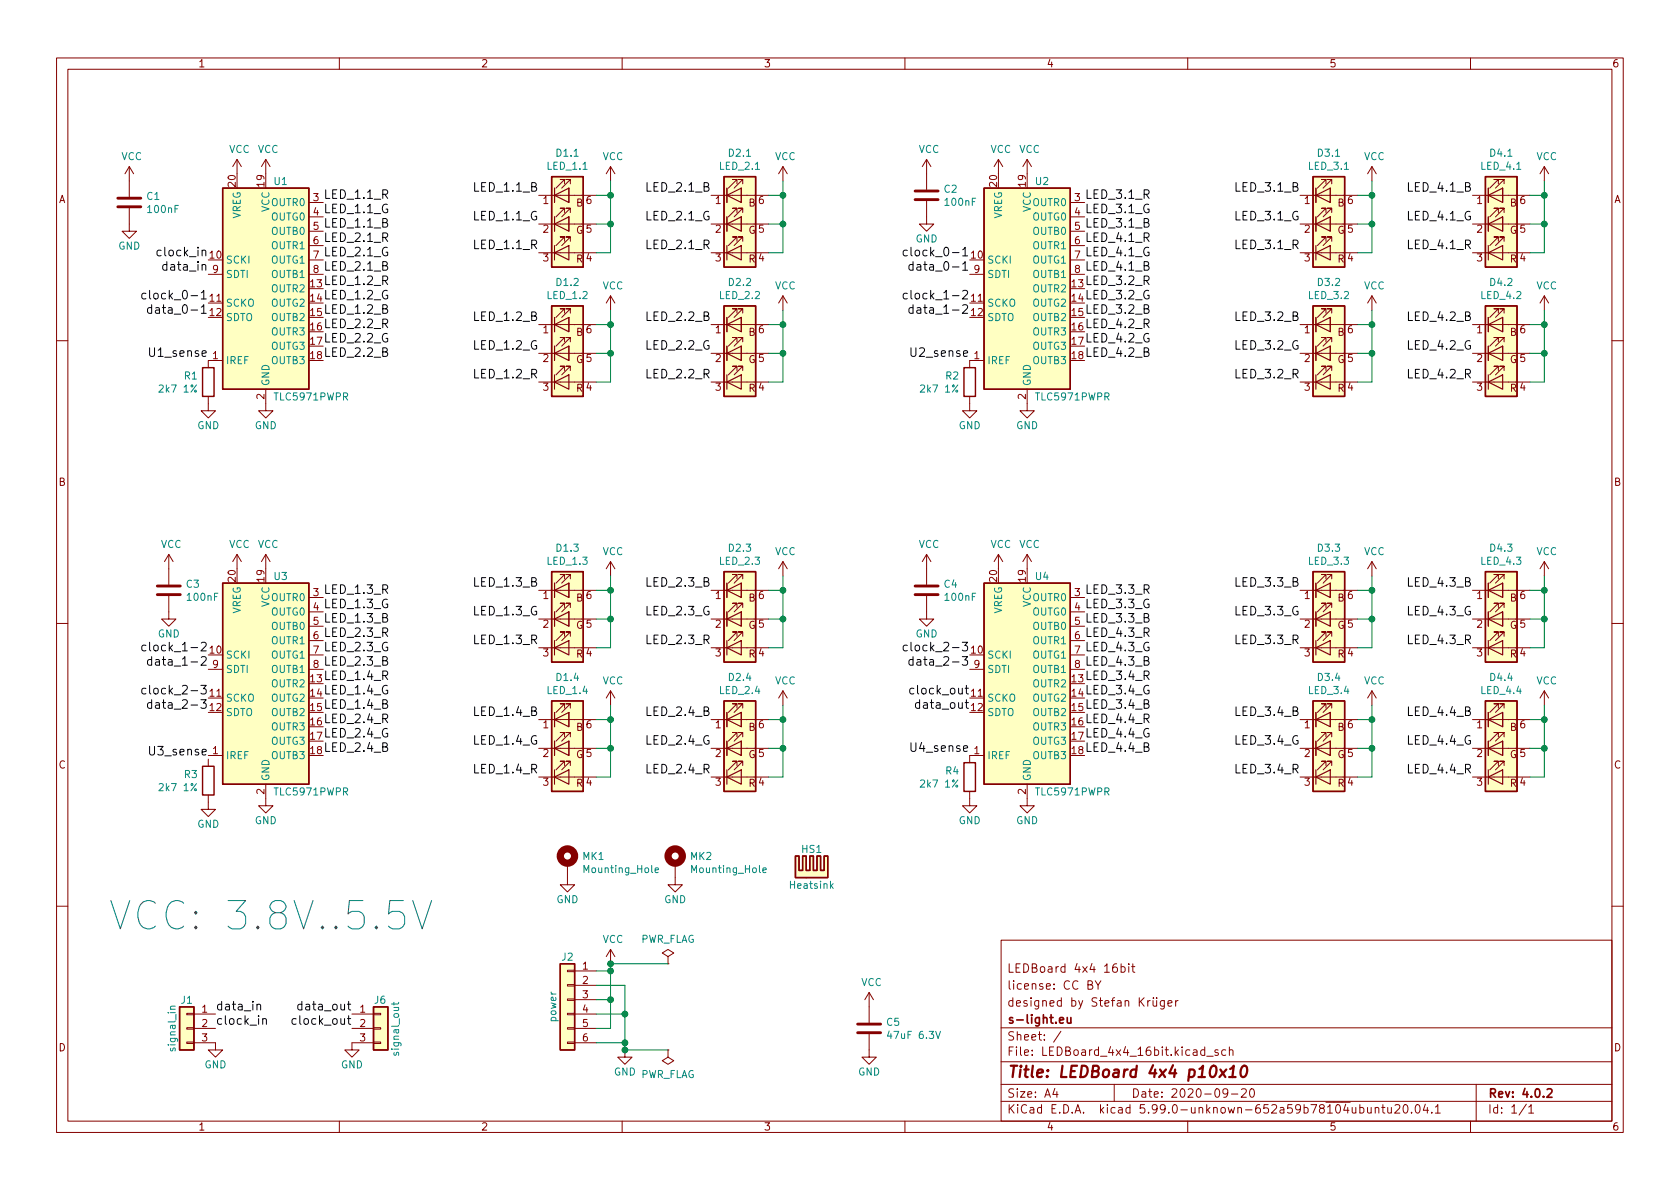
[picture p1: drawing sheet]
<svg xmlns="http://www.w3.org/2000/svg" width="297mm" height="210mm" viewBox="0 0 297 210" stroke-linecap="round" stroke-linejoin="round" font-family="sans-serif">
<g fill="none" stroke="#840000" stroke-width=".18">
<path d="M10 10.2h277v190.1h-277zM12 12.2h273v186.1h-273zM60 10.2v2M110 10.2v2M160 10.2v2M210 10.2v2M260 10.2v2M22.9 36.8v4.1h1.2l-1.2 1.3-1.3-1.3h1.3M22.9 29.5v5.3M22.9 29.5l-.8 1.2M22.9 29.5l.7 1.2M41.9 28.2v2.5"/>
<path d="M41.9 28.2l-.8 1.3M41.9 28.2l.8 1.3M47 28.2v2.5M47 28.2l-.8 1.3M47 28.2l.8 1.3M54.6 35.8h2.5M54.6 38.3h2.5M95.2 39.6h6.4M95.2 34.5h10.2M98 38.3v2.6M98 33.3v2.5M99.8 37.6v-.8h-.7h.7l-1.5 1.5"/>
<path d="M99.8 32.5v-.8h-.7h.7l-1.5 1.6M100.6 38.3v2.6zM100.6 38.3h.1M100.6 33.3v2.5zM100.6 33.3h.1M100.8 37.6v-.8h-.7h.7l-1.5 1.5M100.8 32.5v-.8h-.7h.7l-1.5 1.6M102.9 39.6h2.5M107.9 29.5v2.5M107.9 29.5l-.7 1.2M107.9 29.5l.8 1.2M125.7 39.6h6.4"/>
<path d="M125.7 34.5h10.2M128.5 38.3v2.6M128.5 33.3v2.5M130.3 37.6v-.8h-.8h.8l-1.5 1.5M130.3 32.5v-.8h-.8h.8l-1.5 1.6M131.1 38.3v2.6zM131.1 38.3h.1M131.1 33.3v2.5zM131.1 33.3h.1M131.3 37.6v-.8h-.7h.7l-1.5 1.5M131.3 32.5v-.8h-.7h.7l-1.5 1.6M133.3 39.6h2.6"/>
<path d="M138.4 29.5v2.5M138.4 29.5l-.7 1.2M138.4 29.5l.8 1.2M163.8 35.6v4h1.3l-1.3 1.3-1.2-1.3h1.2M163.8 28.2v5.3M163.8 28.2l-.7 1.3M163.8 28.2l.8 1.3M176.5 28.2v2.5M176.5 28.2l-.7 1.3M176.5 28.2l.8 1.3M181.6 28.2v2.5M181.6 28.2l-.8 1.3"/>
<path d="M181.6 28.2l.8 1.3M189.2 35.8h2.6M189.2 38.3h2.6M229.9 39.6h6.3M229.9 34.5h10.1M232.7 38.3v2.6M232.7 33.3v2.5M234.4 37.6v-.8h-.7h.7l-1.5 1.5M234.4 32.5v-.8h-.7h.7l-1.5 1.6M235.2 38.3v2.6zM235.2 38.3h.1M235.2 33.3v2.5z"/>
<path d="M235.2 33.3h.1M235.5 37.6v-.8h-.8h.8l-1.6 1.5M235.5 32.5v-.8h-.8h.8l-1.6 1.6M237.5 39.6h2.5M242.6 29.5v2.5M242.6 29.5l-.8 1.2M242.6 29.5l.7 1.2M260.3 39.6h6.4M260.3 34.5h10.2M263.1 38.3v2.6M263.1 33.3v2.5M264.9 37.6v-.8h-.7h.7l-1.5 1.5"/>
<path d="M264.9 32.5v-.8h-.7h.7l-1.5 1.6M265.7 38.3v2.6zM265.7 38.3h.1M265.7 33.3v2.5zM265.7 33.3h.1M265.9 37.6v-.8h-.7h.7l-1.5 1.5M265.9 32.5v-.8h-.7h.7l-1.5 1.6M268 39.6h2.5M273 29.5v2.5M273 29.5l-.7 1.2M273 29.5l.8 1.2M36.8 48.5h2.6"/>
<path d="M36.8 53.6h2.6M54.6 40.9h2.5M54.6 43.4h2.5M54.6 46h2.5M54.6 48.5h2.5M95.2 44.7h6.4M95.2 57.4h10.2M98 56.1v2.6M99.8 55.4v-.8h-.7h.7l-1.5 1.5M99.8 42.7v-.8h-.7h.7l-1.5 1.5M100.6 56.1v2.6zM100.6 56.1h.1"/>
<path d="M100.8 55.4v-.8h-.7h.7l-1.5 1.5M100.8 42.7v-.8h-.7h.7l-1.5 1.5M102.9 44.7h2.5M107.9 52.3v2.6M107.9 52.3l-.7 1.3M107.9 52.3l.8 1.3M125.7 44.7h6.4M125.7 57.4h10.2M128.5 56.1v2.6M130.3 42.7v-.8h-.8h.8l-1.5 1.5M130.3 55.4v-.8h-.8h.8l-1.5 1.5M131.1 56.1v2.6z"/>
<path d="M131.1 56.1h.1M131.3 42.7v-.8h-.7h.7l-1.5 1.5M131.3 55.4v-.8h-.7h.7l-1.5 1.5M133.3 44.7h2.6M138.4 52.3v2.6M138.4 52.3l-.7 1.3M138.4 52.3l.8 1.3M171.4 48.5h2.6M171.4 53.6h2.6M189.2 40.9h2.6M189.2 43.4h2.6M189.2 46h2.6"/>
<path d="M189.2 48.5h2.6M229.9 44.7h6.3M229.9 57.4h10.1M232.7 56.1v2.6M234.4 42.7v-.8h-.7h.7l-1.5 1.5M234.4 55.4v-.8h-.7h.7l-1.5 1.5M235.2 56.1v2.6zM235.2 56.1h.1M235.5 42.7v-.8h-.8h.8l-1.6 1.5M235.5 55.4v-.8h-.8h.8l-1.6 1.5M237.5 44.7h2.5M242.6 52.3l-.8 1.3"/>
<path d="M242.6 52.3v2.6M242.6 52.3l.7 1.3M260.3 44.7h6.4M260.3 57.4h10.2M263.1 56.1v2.6M264.9 55.4v-.8h-.7h.7l-1.5 1.5M264.9 42.7v-.8h-.7h.7l-1.5 1.5M265.7 56.1v2.6zM265.7 56.1h.1M265.9 55.4v-.8h-.7h.7l-1.5 1.5M265.9 42.7v-.8h-.7h.7l-1.5 1.5M268 44.7h2.5"/>
<path d="M273 52.3l-.7 1.3M273 52.3v2.6M273 52.3l.8 1.3M10 60.2h2M36.8 70.1v2.5h1.3l-1.3 1.3-1.2-1.3h1.2M39.4 63.7h-2.6v1.3M47 68.8v3.8h1.3l-1.3 1.3-1.3-1.3h1.3M95.2 67.6h6.4M95.2 62.5h6.4M98 61.2v2.5M99.8 65.5v-.7h-.7h.7l-1.5 1.5M99.8 60.4v-.7h-.7h.7l-1.5 1.5"/>
<path d="M100.6 61.2v2.5zM100.6 61.2h.1M100.8 65.5v-.7h-.7h.7l-1.5 1.5M100.8 60.4v-.7h-.7h.7l-1.5 1.5M102.9 67.6h2.5M102.9 62.5h2.5M125.7 67.6h6.4M125.7 62.5h6.4M128.5 61.2v2.5M130.3 65.5v-.7h-.8h.8l-1.5 1.5M130.3 60.4v-.7h-.8h.8l-1.5 1.5M131.1 61.2v2.5z"/>
<path d="M131.1 61.2h.1M131.3 65.5v-.7h-.7h.7l-1.5 1.5M131.3 60.4v-.7h-.7h.7l-1.5 1.5M133.3 67.6h2.6M133.3 62.5h2.6M171.4 70.1v2.5h1.3l-1.3 1.3-1.2-1.3h1.2M174 63.7h-2.6v1.3M181.6 68.8v3.8h1.3l-1.3 1.3-1.3-1.3h1.3M229.9 67.6h6.3M229.9 62.5h6.3M232.7 61.2v2.5M234.4 65.5v-.7h-.7h.7l-1.5 1.5"/>
<path d="M234.4 60.4v-.7h-.7h.7l-1.5 1.5M235.2 61.2v2.5zM235.2 61.2h.1M235.5 65.5v-.7h-.8h.8l-1.6 1.5M235.5 60.4v-.7h-.8h.8l-1.6 1.5M237.5 67.6h2.5M237.5 62.5h2.5M260.3 67.6h6.4M260.3 62.5h6.4M263.1 61.2v2.5M264.9 65.5v-.7h-.7h.7l-1.5 1.5M264.9 60.4v-.7h-.7h.7l-1.5 1.5"/>
<path d="M265.7 61.2v2.5zM265.7 61.2h.1M265.9 65.5v-.7h-.7h.7l-1.5 1.5M265.9 60.4v-.7h-.7h.7l-1.5 1.5M268 67.6h2.5M268 62.5h2.5M285 60.2h2M29.8 98v5.4M29.8 98l-.7 1.3M29.8 98l.8 1.3M41.9 98l-.8 1.3M41.9 98v2.6"/>
<path d="M41.9 98l.8 1.3M47 98l-.8 1.3M47 98v2.6M47 98l.8 1.3M107.9 99.3l-.7 1.3M107.9 99.3v2.5M107.9 99.3l.8 1.3M138.4 99.3v2.5M138.4 99.3l-.7 1.3M138.4 99.3l.8 1.3M163.8 98v5.4M163.8 98l-.7 1.3"/>
<path d="M163.8 98l.8 1.3M176.5 98l-.7 1.3M176.5 98v2.6M176.5 98l.8 1.3M181.6 98v2.6M181.6 98l-.8 1.3M181.6 98l.8 1.3M242.6 99.3v2.5M242.6 99.3l-.8 1.3M242.6 99.3l.7 1.3M273 99.3v2.5M273 99.3l-.7 1.3"/>
<path d="M273 99.3l.8 1.3M10 110.2h2M29.8 105.4v4.1h1.3l-1.3 1.2-1.2-1.2h1.2M36.8 118.4h2.6M54.6 105.7h2.5M54.6 108.2h2.5M54.6 110.7h2.5M54.6 113.3h2.5M54.6 115.8h2.5M54.6 118.4h2.5M95.2 114.5h6.4M95.2 109.5h6.4"/>
<path d="M95.2 104.4h10.2M98 108.2v2.5M98 103.1v2.6M99.8 112.5v-.7h-.7h.7l-1.5 1.5M99.8 107.4v-.7h-.7h.7l-1.5 1.5M99.8 102.4v-.8h-.7h.7l-1.5 1.5M100.6 108.2v2.5zM100.6 108.2h.1M100.6 103.1v2.6zM100.6 103.1h.1M100.8 112.5v-.7h-.7h.7l-1.5 1.5M100.8 107.4v-.7h-.7h.7l-1.5 1.5"/>
<path d="M100.8 102.4v-.8h-.7h.7l-1.5 1.5M102.9 114.5h2.5M102.9 109.5h2.5M125.7 114.5h6.4M125.7 109.5h6.4M125.7 104.4h10.2M128.5 108.2v2.5M128.5 103.1v2.6M130.3 112.5v-.7h-.8h.8l-1.5 1.5M130.3 107.4v-.7h-.8h.8l-1.5 1.5M130.3 102.4v-.8h-.8h.8l-1.5 1.5M131.1 108.2v2.5z"/>
<path d="M131.1 108.2h.1M131.1 103.1v2.6zM131.1 103.1h.1M131.3 112.5v-.7h-.7h.7l-1.5 1.5M131.3 107.4v-.7h-.7h.7l-1.5 1.5M131.3 102.4v-.8h-.7h.7l-1.5 1.5M133.3 114.5h2.6M133.3 109.5h2.6M163.8 105.4v4.1h1.3l-1.3 1.2-1.2-1.2h1.2M171.4 118.4h2.6M189.2 105.7h2.6M189.2 108.2h2.6"/>
<path d="M189.2 110.7h2.6M189.2 113.3h2.6M189.2 115.8h2.6M189.2 118.4h2.6M229.9 114.5h6.3M229.9 109.5h6.3M229.9 104.4h10.1M232.7 108.2v2.5M232.7 103.1v2.6M234.4 112.5v-.7h-.7h.7l-1.5 1.5M234.4 107.4v-.7h-.7h.7l-1.5 1.5M234.4 102.4v-.8h-.7h.7l-1.5 1.5"/>
<path d="M235.2 108.2v2.5zM235.2 108.2h.1M235.2 103.1v2.6zM235.2 103.1h.1M235.5 112.5v-.7h-.8h.8l-1.6 1.5M235.5 107.4v-.7h-.8h.8l-1.6 1.5M235.5 102.4v-.8h-.8h.8l-1.6 1.5M237.5 114.5h2.5M237.5 109.5h2.5M260.3 114.5h6.4M260.3 109.5h6.4M260.3 104.4h10.2"/>
<path d="M263.1 108.2v2.5M263.1 103.1v2.6M264.9 112.5v-.7h-.7h.7l-1.5 1.5M264.9 107.4v-.7h-.7h.7l-1.5 1.5M264.9 102.4v-.8h-.7h.7l-1.5 1.5M265.7 108.2v2.5zM265.7 108.2h.1M265.7 103.1v2.6zM265.7 103.1h.1M265.9 112.5v-.7h-.7h.7l-1.5 1.5M265.9 107.4v-.7h-.7h.7l-1.5 1.5M265.9 102.4v-.8h-.7h.7l-1.5 1.5"/>
<path d="M268 114.5h2.5M268 109.5h2.5M285 110.2h2M36.8 134.2v1.3M36.8 133.6h2.6M36.8 123.4h2.6M47 138.7v3.8h1.3l-1.3 1.3-1.3-1.3h1.3M95.2 137.4h6.4M95.2 132.3h6.4M95.2 127.2h10.2M98 131.1v2.5M98 126v2.5"/>
<path d="M99.8 135.4v-.8h-.7h.7l-1.5 1.5M99.8 130.3v-.8h-.7h.7l-1.5 1.6M99.8 125.2v-.7h-.7h.7l-1.5 1.5M100.6 131.1v2.5zM100.6 131.1h.1M100.6 126v2.5zM100.6 126h.1M100.8 135.4v-.8h-.7h.7l-1.5 1.5M100.8 130.3v-.8h-.7h.7l-1.5 1.6M100.8 125.2v-.7h-.7h.7l-1.5 1.5M102.9 137.4h2.5M102.9 132.3h2.5"/>
<path d="M107.9 122.2v2.5M107.9 122.2l-.7 1.2M107.9 122.2l.8 1.2M125.7 137.4h6.4M125.7 132.3h6.4M125.7 127.2h10.2M128.5 131.1v2.5M128.5 126v2.5M130.3 135.4v-.8h-.8h.8l-1.5 1.5M130.3 130.3v-.8h-.8h.8l-1.5 1.6M130.3 125.2v-.7h-.8h.8l-1.5 1.5M131.1 131.1v2.5z"/>
<path d="M131.1 131.1h.1M131.1 126v2.5zM131.1 126h.1M131.3 135.4v-.8h-.7h.7l-1.5 1.5M131.3 130.3v-.8h-.7h.7l-1.5 1.6M131.3 125.2v-.7h-.7h.7l-1.5 1.5M133.3 137.4h2.6M133.3 132.3h2.6M138.4 122.2l-.7 1.2M138.4 122.2v2.5M138.4 122.2l.8 1.2M171.4 139.9v2.6h1.3l-1.3 1.3-1.2-1.3h1.2"/>
<path d="M171.4 123.4h2.6M174 133.6h-2.6v1.3M181.6 138.7v3.8h1.3l-1.3 1.3-1.3-1.3h1.3M229.9 137.4h6.3M229.9 132.3h6.3M229.9 127.2h10.1M232.7 131.1v2.5M232.7 126v2.5M234.4 135.4v-.8h-.7h.7l-1.5 1.5M234.4 130.3v-.8h-.7h.7l-1.5 1.6M234.4 125.2v-.7h-.7h.7l-1.5 1.5M235.2 131.1v2.5z"/>
<path d="M235.2 131.1h.1M235.2 126v2.5zM235.2 126h.1M235.5 135.4v-.8h-.8h.8l-1.6 1.5M235.5 130.3v-.8h-.8h.8l-1.6 1.6M235.5 125.2v-.7h-.8h.8l-1.6 1.5M237.5 137.4h2.5M237.5 132.3h2.5M242.6 122.2v2.5M242.6 122.2l-.8 1.2M242.6 122.2l.7 1.2M260.3 137.4h6.4"/>
<path d="M260.3 132.3h6.4M260.3 127.2h10.2M263.1 131.1v2.5M263.1 126v2.5M264.9 135.4v-.8h-.7h.7l-1.5 1.5M264.9 130.3v-.8h-.7h.7l-1.5 1.6M264.9 125.2v-.7h-.7h.7l-1.5 1.5M265.7 131.1v2.5zM265.7 131.1h.1M265.7 126v2.5zM265.7 126h.1M265.9 135.4v-.8h-.7h.7l-1.5 1.5"/>
<path d="M265.9 130.3v-.8h-.7h.7l-1.5 1.6M265.9 125.2v-.7h-.7h.7l-1.5 1.5M268 137.4h2.5M268 132.3h2.5M273 122.2v2.5M273 122.2l-.7 1.2M273 122.2l.8 1.2M36.8 140.6v2.5h1.3l-1.3 1.3-1.2-1.3h1.2M100.3 152.6v3.9h1.3l-1.3 1.2-1.2-1.2h1.2M119.4 152.6v3.9h1.2l-1.2 1.2-1.3-1.2h1.3M10 160.2h2M33 179.2h1.3v.2h-1.3z"/>
<path d="M34.3 179.3h3.8M62.2 179.3h3.8M66 179.2h1.3v.2h-1.3zM100.3 179.2h1.3v.2h-1.3zM100.3 174.1h1.3v.3h-1.3zM100.3 171.6h1.3v.2h-1.3zM100.3 176.7h1.3v.2h-1.3zM101.6 179.3h3.8M101.6 171.7h3.8M101.6 174.2h3.8M101.6 176.8h3.8M107.9 167.9v2.5"/>
<path d="M107.9 167.9l-.7 1.3M107.9 167.9l.8 1.3M118.1 169.2l1-.7-1-.6-1 .6 1 .7v1.2M118.1 170.4h.1M153.7 175.5l-.8 1.3M153.7 175.5v5.3M153.7 175.5l.7 1.3M177 166.3h108v32h-108zM179.1 177l-.5-.1-.2 .3v.4l.1 .3h.6M179.1 176.4v1.5M179.7 177.4l.7-.1v-.3l-.5-.1-.2 .2 .1 .8h.6M181.6 177l-.4-.1-.2 .2 .1 .3 .5 .1v.4h-.6"/>
<path d="M182.3 176.4v.2M182.3 176.9v1M183.6 176.9v1.2l-.2 .3h-.4M183.6 177l-.4-.1-.3 .3v.4l.2 .3h.5M184.4 177.1l.2-.2 .3 .1 .1 .9M184.4 176.9v1M185.6 177.4l.8-.1-.1-.3-.4-.1-.3 .2 .1 .8h.6M187.6 177l-.4-.1-.3 .3v.4l.2 .3h.5M187.6 176.4v1.5M189.5 177l.4-.1 .3 .3v.4l-.1 .3h-.6M189.5 176.4v1.5M190.7 176.9l.4 1"/>
<path d="M191.4 176.9l-.5 1.4-.2 .1M192.4 174.1h.6l.1-.2-.1-.4-.6-.1v1.5h.5l.3-.3a.39 .39 0 0 0-.3-.5M193.6 173.4l.5 .8 .5-.8M193.9 176.5l-.5-.1-.3 .3 .1 .4 .7 .3v.4l-.3 .1h-.5M194.1 174.2v.7M194.4 176.9h.5M194.6 176.4v1.3l.3 .2M195.4 177.4l.7-.1-.1-.3-.4-.1-.2 .2v.8h.6M196.5 176.9h.6M197.1 176.4l-.4 .2v1.3M197.4 170.4a.59 .59 0 0 0-.7 .7v.5l.2 .3h.4l.2-.1 .1-.5-.2-.2-.4-.1-.3 .3M197.6 177h.5l.1 .9"/>
<path d="M198.2 177.3l-.5 .1a.29 .29 0 0 0-.2 .2 .29 .29 0 0 0 .2 .3h.5M198.2 171l.4-.1 .3 .3v.4l-.1 .3h-.6M198.2 170.4v1.5M198.9 177.1l.2-.2 .4 .1 .1 .9M198.9 176.9v1M199.6 170.4v.2M199.6 170.9v1M200.1 170.9h.5M200.3 170.4v1.3l.3 .2M201.4 176.4v1.5M201.6 177.1l.7 .8M202.3 176.4l-.9 .9"/>
<path d="M202.9 176.9v1M203.4 176.9l-.3 .1-.2 .2M203.9 176.9v1h.4l.2-.1M203.9 176.4v.2M204.5 176.4v.2M204.5 176.9v1M205.9 176.9v1.2l-.3 .3h-.4M205.9 177l-.5-.1-.3 .3v.4l.2 .3h.6M206.5 177.4l.7-.1-.1-.3-.4-.1-.2 .2 .1 .8h.5M207.9 176.9v1M208.3 176.9l-.3 .1-.1 .2M285 160.2h2"/>
<path d="M33 184.3h1.3v.2h-1.3zM33 181.7h1.3v.3h-1.3zM34.3 184.4h3.8v1.3h1.3l-1.3 1.2-1.3-1.2h1.3M34.3 181.9h3.8M60 198.3v2M62.2 181.9h3.8M66 184.3h1.3v.2h-1.3zM66 181.7h1.3v.3h-1.3zM66 184.4h-3.8v1.3h1.3l-1.3 1.2-1.2-1.2h1.2M100.3 181.7h1.3v.3h-1.3zM100.3 184.3h1.3v.2h-1.3zM101.6 181.9h3.8"/>
<path d="M101.6 184.4h3.8M110 198.3v2M110.5 185.7v1.2h1.3l-1.3 1.3-1.3-1.3h1.3M118.1 185.7v1.2l1 .7-1 .6-1-.6 1-.7M118.1 185.7h.1M153.7 182.9v4h1.2l-1.2 1.3-1.3-1.3h1.3M160 198.3v2M177 194.8h108M177 191.8h108M177 187.8h108M177 181.8h108M186.5 192.5l-.4 1h1"/>
<path d="M186.9 193v1M187.6 182.4l-1.3 1.9M197 191.8v3M210 198.3v2M213 185.7l-.4-.1-.3 .3v.4l.1 .3h.6M213 185.1v1.5M213.4 186.8h1.1M215.4 185.7l-.4-.1-.2 .2 .1 .3 .5 .1v.4h-.6M216.7 185.7l-.4-.1-.3 .3v.4l.1 .3h.6M217.1 193.2l-.3 .3-.4-.1-.2-.2 .2-.6 .4-.1 .2 .2a.99 .99 0 0 1-.4 1.3h-.2M217.4 185.8l.2-.2 .3 .1 .1 .9M217.4 185.1v1.5"/>
<path d="M217.7 193.5h1.2M219.5 192.7l.6-.2 .2 .2 .1 .3-1 1h1M221.1 192.6l.2-.1a.81 .81 0 0 1 .6 .7 .81 .81 0 0 1-.3 .8h-.2a.81 .81 0 0 1-.5-.6 .81 .81 0 0 1 .2-.8zM243.1 196l.3-.2 .3 .1 .1 .9M243.1 195.8v1M244.3 195.8h.6M244.5 195.3v1.3l.4 .2M245.4 195.8v1h.4l.2-.1M246 195.8v1M246.6 195.5l.6-.2 .2 .2 .1 .3-.9 1h.9M248.3 195.4l.1-.1a.81 .81 0 0 1 .6 .7 .81 .81 0 0 1-.3 .8h-.1a.81 .81 0 0 1-.6-.6 .81 .81 0 0 1 .3-.8zM249.6 196.7v.1"/>
<path d="M250.4 195.4l.2-.1a.81 .81 0 0 1 .6 .7 .81 .81 0 0 1-.3 .8h-.2a.81 .81 0 0 1-.6-.6 .81 .81 0 0 1 .3-.8zM252 195.3l-.4 1h1M252.4 195.8v1M253.1 196.7v.1M253.8 195.8l.4-.5v1.5M253.8 196.8h.9M260 198.3v2M261 191.8v6.5M269.9 195.3l-1.3 1.9M270.3 195.8l.4-.5v1.5M270.3 196.8h.9"/>
</g>
<path d="M188.7 179.9l.1 1h.3l.2-.1M189.3 179.9v1M187.3 180.4l.8-.1-.1-.3-.4-.1-.3 .2 .1 .8h.6M273.6 192.7l.5-.2 .2 .2 .1 .3-.9 1h.9" fill="none" stroke="#840000" stroke-width=".3"/>
<path d="M215.8 189.1l.9 1.4M216.8 189.1l-1.2 1.4M217.3 190.5h1.2M217.5 189l.6-.5-.2 2M219.6 188.7a.46 .46 0 0 1 .5-.2 .46 .46 0 0 1 .4 .3 1.15 1.15 0 0 1-.8 1.7l-.2-.1a1.54 1.54 0 0 1 .1-1.7z" fill="none" stroke="#840000" stroke-width=".4"/>
<path d="M20.8 36.6h4.1M20.8 35h4.1M161.8 35.3h4.1M161.8 33.8h4.1M27.8 105.2h4.1M27.8 103.6h4.1M161.8 105.2h4.1M161.8 103.6h4.1M151.6 182.6h4.1M151.6 181.1h4.1" fill="none" stroke="#840000" stroke-width=".51"/>
<g fill="#ffffc2" stroke="#ffffc2" stroke-width=".18">
<path d="M31.7 178h2.6v7.7h-2.6z"/>
<path d="M97.5 123.9h5.6v16h-5.6z"/>
<path d="M232.2 31.2h5.5v16h-5.5z"/>
<path d="M128 101.1h5.6v16h-5.6z"/>
<path d="M174 103.1h15.2v35.6h-15.2z"/>
<path d="M174 33.3h15.2v35.5h-15.2z"/>
<path d="M140.6 151.4h.7v2.5h.6v-2.5h.6v2.5h.7l-.7 1.3h-1.9z"/>
<path d="M143.2 151.4h.6v2.5h.6v-2.5h.7v2.5h.6v-2.5h.7v3.8h-3.9l.7-1.3z"/>
<path d="M97.5 101.1h5.6v16h-5.6z"/>
<path d="M39.4 103.1h15.2v35.6h-15.2z"/>
<path d="M39.4 33.3h15.2v35.5h-15.2z"/>
<path d="M128 123.9h5.6v16h-5.6z"/>
<path d="M97.5 54.1h5.6v16h-5.6z"/>
<path d="M66 178h2.6v7.7h-2.6z"/>
<path d="M99.1 170.4h2.5v15.3h-2.5z"/>
<path d="M128 31.2h5.6v16h-5.6z"/>
<path d="M128 54.1h5.6v16h-5.6z"/>
<path d="M97.5 31.2h5.6v16h-5.6z"/>
<path d="M262.6 54.1h5.6v16h-5.6z"/>
<path d="M232.2 54.1h5.5v16h-5.5z"/>
<path d="M232.2 101.1h5.5v16h-5.5z"/>
<path d="M232.2 123.9h5.5v16h-5.5z"/>
<path d="M262.6 31.2h5.6v16h-5.6z"/>
<path d="M262.6 123.9h5.6v16h-5.6z"/>
<path d="M262.6 101.1h5.6v16h-5.6z"/>
</g>
<g fill="none" stroke="#840000" stroke-width=".25">
<path d="M39.4 33.3h15.2v35.5h-15.2zM97.5 31.2h5.6v16h-5.6zM128 31.2h5.6v16h-5.6zM174 33.3h15.2v35.5h-15.2zM232.2 31.2h5.5v16h-5.5zM262.6 31.2h5.6v16h-5.6zM97.5 54.1h5.6v16h-5.6zM128 54.1h5.6v16h-5.6zM232.2 54.1h5.5v16h-5.5zM262.6 54.1h5.6v16h-5.6zM35.8 65h2v5.1h-2zM170.4 65h2.1v5.1h-2.1z"/>
<path d="M39.4 103.1h15.2v35.6h-15.2zM97.5 101.1h5.6v16h-5.6zM128 101.1h5.6v16h-5.6zM174 103.1h15.2v35.6h-15.2zM232.2 101.1h5.5v16h-5.5zM262.6 101.1h5.6v16h-5.6zM35.8 135.5h2v5.1h-2zM97.5 123.9h5.6v16h-5.6zM128 123.9h5.6v16h-5.6zM170.4 134.9h2.1v5h-2.1zM232.2 123.9h5.5v16h-5.5zM262.6 123.9h5.6v16h-5.6z"/>
<path d="M140.6 151.4h.7v2.5h.6v-2.5h.6v2.5h.7v-2.5h.6v2.5h.6v-2.5h.7v2.5h.6v-2.5h.7v3.8h-5.8zM31.7 178h2.6v7.7h-2.6zM66 178h2.6v7.7h-2.6zM99.1 170.4h2.5v15.3h-2.5z"/>
</g>
<path d="M115.8 153.9l.6-.1v-.3h-.4l-.2 .1 .1 .6h.5M134.9 153.9l.6-.1-.1-.3h-.3l-.2 .1v.6h.5M31 177.9l-.8 .1-.1 .3 .2 .2M69.6 177.2v.5M70.5 177.2l-.2 .3h-1.1M165.4 182.4l.5 1.2 .4-1.2" fill="none" stroke="#008484" stroke-width=".18"/>
<g fill="none" stroke="#840000" stroke-width=".2">
<path d="M98 39.6l2.6-1.3v2.6zM98 34.5l2.6-1.2v2.5zM98 33.3v2.5M98 38.3v2.6M128.5 39.6l2.6-1.3v2.6zM128.5 34.5l2.6-1.2v2.5zM128.5 33.3v2.5M128.5 38.3v2.6M232.7 39.6l2.5-1.3v2.6zM232.7 34.5l2.5-1.2v2.5zM232.7 33.3v2.5M232.7 38.3v2.6"/>
<path d="M263.1 39.6l2.6-1.3v2.6zM263.1 34.5l2.6-1.2v2.5zM263.1 33.3v2.5M263.1 38.3v2.6M98 57.4l2.6-1.3v2.6zM98 44.7l2.6-1.3v2.6zM98 43.4v2.6M98 56.1v2.6M128.5 44.7l2.6-1.3v2.6zM128.5 57.4l2.6-1.3v2.6zM128.5 43.4v2.6M128.5 56.1v2.6"/>
<path d="M232.7 44.7l2.5-1.3v2.6zM232.7 57.4l2.5-1.3v2.6zM232.7 43.4v2.6M232.7 56.1v2.6M263.1 57.4l2.6-1.3v2.6zM263.1 44.7l2.6-1.3v2.6zM263.1 43.4v2.6M263.1 56.1v2.6M98 67.6l2.6-1.3v2.5zM98 62.5l2.6-1.3v2.5zM98 61.2v2.5M98 66.3v2.5"/>
<path d="M128.5 67.6l2.6-1.3v2.5zM128.5 62.5l2.6-1.3v2.5zM128.5 61.2v2.5M128.5 66.3v2.5M232.7 67.6l2.5-1.3v2.5zM232.7 62.5l2.5-1.3v2.5zM232.7 61.2v2.5M232.7 66.3v2.5M263.1 67.6l2.6-1.3v2.5zM263.1 62.5l2.6-1.3v2.5zM263.1 61.2v2.5M263.1 66.3v2.5"/>
<path d="M98 114.5l2.6-1.2v2.5zM98 109.5l2.6-1.3v2.5zM98 104.4l2.6-1.3v2.6zM98 103.1v2.6M98 108.2v2.5M98 113.3v2.5M128.5 114.5l2.6-1.2v2.5zM128.5 109.5l2.6-1.3v2.5zM128.5 104.4l2.6-1.3v2.6zM128.5 103.1v2.6M128.5 108.2v2.5M128.5 113.3v2.5"/>
<path d="M232.7 114.5l2.5-1.2v2.5zM232.7 109.5l2.5-1.3v2.5zM232.7 104.4l2.5-1.3v2.6zM232.7 103.1v2.6M232.7 108.2v2.5M232.7 113.3v2.5M263.1 114.5l2.6-1.2v2.5zM263.1 109.5l2.6-1.3v2.5zM263.1 104.4l2.6-1.3v2.6zM263.1 103.1v2.6M263.1 108.2v2.5M263.1 113.3v2.5"/>
<path d="M98 137.4l2.6-1.3v2.6zM98 132.3l2.6-1.2v2.5zM98 127.2l2.6-1.2v2.5zM98 126v2.5M98 131.1v2.5M98 136.1v2.6M128.5 137.4l2.6-1.3v2.6zM128.5 132.3l2.6-1.2v2.5zM128.5 127.2l2.6-1.2v2.5zM128.5 126v2.5M128.5 131.1v2.5M128.5 136.1v2.6"/>
<path d="M232.7 137.4l2.5-1.3v2.6zM232.7 132.3l2.5-1.2v2.5zM232.7 127.2l2.5-1.2v2.5zM232.7 126v2.5M232.7 131.1v2.5M232.7 136.1v2.6M263.1 137.4l2.6-1.3v2.6zM263.1 132.3l2.6-1.2v2.5zM263.1 127.2l2.6-1.2v2.5zM263.1 126v2.5M263.1 131.1v2.5M263.1 136.1v2.6"/>
</g>
<g fill="none" stroke="#840000" stroke-width="1.3">
<circle cx="100.3" cy="151.4" r="1.27"/>
<circle cx="119.4" cy="151.4" r="1.27"/>
</g>
<g fill="none" stroke="#000" stroke-width=".18">
<path d="M25.8 51.9h-.4l-.3 .2v.5l.1 .2h.6M26.4 51.3v1.4l.3 .2M26.8 54.5l-.4-.1-.3 .3v.4l.1 .2h.6M26.8 53.9v1.5M27.5 54.5h.6l.1 .9M28.2 54.8h-.5a.3 .3 0 0 0-.2 .3 .3 .3 0 0 0 .2 .3l.5-.1M160.4 51.9h-.4l-.3 .2v.5l.1 .2h.6M160.4 44.3l-.4-.1-.3 .3v.5l.1 .2h.6M161.1 51.3v1.4l.2 .2M161.1 43.7v1.3l.2 .2M161.4 54.5l-.4-.1-.3 .3v.4l.2 .2h.5M161.4 46.8h-.4l-.3 .3v.4l.2 .2h.5"/>
<path d="M161.4 46.3v1.5M161.4 53.9v1.5M162.2 54.5h.5l.1 .9M162.2 46.8h.5l.1 1M162.8 54.8h-.5a.3 .3 0 0 0-.2 .3 .3 .3 0 0 0 .2 .3l.5-.1M162.8 47.1l-.5 .1a.3 .3 0 0 0-.2 .3 .3 .3 0 0 0 .2 .3l.5-.1M25.8 114.2l-.4-.1-.3 .3v.4l.1 .2h.6M26.4 113.6v1.3l.3 .2M26.8 116.7l-.4-.1-.3 .3v.4l.1 .3h.6M26.8 116.1v1.5M27.5 116.7h.6l.1 .9M28.2 117l-.5 .1a.3 .3 0 0 0-.2 .2 .3 .3 0 0 0 .2 .3h.5"/>
<path d="M160.4 114.2l-.4-.1-.3 .3v.4l.1 .2h.6M161.1 113.6v1.3l.2 .2M161.4 116.7l-.4-.1-.3 .3v.4l.2 .3h.5M161.4 116.1v1.5M162.2 116.7h.5l.1 .9M162.8 117l-.5 .1a.3 .3 0 0 0-.2 .2 .3 .3 0 0 0 .2 .3h.5M25.8 121.8l-.4-.1-.3 .3v.4l.1 .2h.6M26.4 121.2v1.3l.3 .2M26.8 124.3l-.4-.1-.3 .3v.5l.1 .2h.6M26.8 123.7v1.6M27.5 124.3h.6l.1 1M28.2 124.6l-.5 .1a.3 .3 0 0 0-.2 .3 .3 .3 0 0 0 .2 .3l.5-.1"/>
<path d="M161.6 121.8l-.5-.1-.2 .3v.4l.1 .2h.6M162.6 124.3l-.4-.1-.3 .3v.5l.1 .2h.6M170.6 121.7h.6M170.9 121.2v1.3l.3 .2M45.4 177.7l.3-.1 .3 .1 .1 .9M53.4 177.7l-.5-.1-.3 .3v.4l.2 .2h.6M61.6 179.6v1.3l.4 .2M46.4 180.3l.3-.2 .3 .1 .1 .9M46.4 180.1v1M52.4 180.2l-.5-.1-.3 .3v.4l.2 .3h.6M61.4 180.1h.6"/>
</g>
<path d="M73 159.2l1.6 5.1 1.7-5.1" fill="none" stroke="#0000c2" stroke-width=".18"/>
<g fill="none" stroke="#008400" stroke-width=".18">
<path d="M105.4 39.6h2.5M105.4 34.5h2.5M107.9 32v12.7h-2.5M135.9 39.6h2.5M135.9 34.5h2.5M138.4 32v12.7h-2.5M240 39.6h2.6M240 34.5h2.6M242.6 32v12.7h-2.6M270.5 39.6h2.5M270.5 34.5h2.5M273 32v12.7h-2.5"/>
<path d="M105.4 57.4h2.5M107.9 54.9v12.7h-2.5M135.9 57.4h2.5M138.4 54.9v12.7h-2.5M240 57.4h2.6M242.6 54.9v12.7h-2.6M270.5 57.4h2.5M273 54.9v12.7h-2.5M105.4 62.5h2.5M135.9 62.5h2.5M240 62.5h2.6M270.5 62.5h2.5"/>
<path d="M105.4 104.4h2.5M105.4 109.5h2.5M107.9 101.8v12.7h-2.5M135.9 104.4h2.5M135.9 109.5h2.5M138.4 101.8v12.7h-2.5M240 104.4h2.6M240 109.5h2.6M242.6 101.8v12.7h-2.6M270.5 104.4h2.5M270.5 109.5h2.5M273 101.8v12.7h-2.5"/>
<path d="M105.4 132.3h2.5M105.4 127.2h2.5M107.9 124.7v12.7h-2.5M135.9 132.3h2.5M135.9 127.2h2.5M138.4 124.7v12.7h-2.5M240 132.3h2.6M240 127.2h2.6M242.6 124.7v12.7h-2.6M270.5 132.3h2.5M270.5 127.2h2.5M273 124.7v12.7h-2.5"/>
<path d="M105.4 176.8h2.5M105.4 174.2h5.1v11.5h7.6M105.4 171.7h2.5M105.4 179.3h5.1M118.1 170.4h-10.2v11.5h-2.5M105.4 184.4h5.1"/>
</g>
<g fill="#008400" stroke="#008400" stroke-width=".18">
<circle cx="242.6" cy="132.3" r=".51"/>
<circle cx="242.6" cy="109.5" r=".51"/>
<circle cx="242.6" cy="104.4" r=".51"/>
<circle cx="242.6" cy="127.2" r=".51"/>
<circle cx="273" cy="132.3" r=".51"/>
<circle cx="273" cy="109.5" r=".51"/>
<circle cx="273" cy="104.4" r=".51"/>
<circle cx="273" cy="127.2" r=".51"/>
<circle cx="242.6" cy="57.4" r=".51"/>
<circle cx="242.6" cy="62.5" r=".51"/>
<circle cx="273" cy="62.5" r=".51"/>
<circle cx="273" cy="57.4" r=".51"/>
<circle cx="242.6" cy="39.6" r=".51"/>
<circle cx="273" cy="39.6" r=".51"/>
<circle cx="273" cy="34.5" r=".51"/>
<circle cx="242.6" cy="34.5" r=".51"/>
<circle cx="138.4" cy="109.5" r=".51"/>
<circle cx="138.4" cy="104.4" r=".51"/>
<circle cx="138.4" cy="34.5" r=".51"/>
<circle cx="138.4" cy="39.6" r=".51"/>
<circle cx="138.4" cy="57.4" r=".51"/>
<circle cx="108" cy="127.2" r=".51"/>
<circle cx="138.4" cy="127.2" r=".51"/>
<circle cx="138.4" cy="132.3" r=".51"/>
<circle cx="110.5" cy="185.7" r=".51"/>
<circle cx="110.5" cy="184.4" r=".51"/>
<circle cx="108" cy="109.5" r=".51"/>
<circle cx="108" cy="104.4" r=".51"/>
<circle cx="138.4" cy="62.5" r=".51"/>
<circle cx="108" cy="34.5" r=".51"/>
<circle cx="108" cy="39.6" r=".51"/>
<circle cx="108" cy="57.4" r=".51"/>
<circle cx="108" cy="62.5" r=".51"/>
<circle cx="108" cy="170.4" r=".51"/>
<circle cx="108" cy="171.7" r=".51"/>
<circle cx="108" cy="132.3" r=".51"/>
<circle cx="108" cy="176.8" r=".51"/>
<circle cx="110.5" cy="179.3" r=".51"/>
</g>
<text font-size="7" fill="#0000c2" x="19" y="164.5">VCC: 3.8V..5.5V</text>
<text font-size="2.8" fill="#840000" x="178" y="190.6">Title: LEDBoard 4x4 p10x10</text>
<g font-size="2.1">
<text x="57.1" y="35.2">LED_1.1_R</text>
<text x="84.2" y="33.9">LED_1.1_B</text>
<text x="114.6" y="33.9">LED_2.1_B</text>
<text x="191.8" y="35.2">LED_3.1_R</text>
<text x="218.8" y="33.9">LED_3.1_B</text>
<text x="249.3" y="33.9">LED_4.1_B</text>
<text x="57.1" y="40.2">LED_1.1_B</text>
<text x="57.1" y="37.7">LED_1.1_G</text>
<text x="84" y="39">LED_1.1_G</text>
<text x="114.5" y="39">LED_2.1_G</text>
<text x="191.8" y="37.7">LED_3.1_G</text>
<text x="191.8" y="40.2">LED_3.1_B</text>
<text x="218.7" y="39">LED_3.1_G</text>
<text x="249.1" y="39">LED_4.1_G</text>
<text x="28.3" y="45.3">clock_in</text>
<text x="29.4" y="47.9">data_in</text>
<text x="57.1" y="42.8">LED_2.1_R</text>
<text x="57.1" y="47.9">LED_2.1_B</text>
<text x="57.1" y="45.3">LED_2.1_G</text>
<text x="84.2" y="44.1">LED_1.1_R</text>
<text x="114.6" y="44.1">LED_2.1_R</text>
<text x="161.8" y="45.3">clock_0-1</text>
<text x="162.8" y="47.9">data_0-1</text>
<text x="191.8" y="45.3">LED_4.1_G</text>
<text x="191.8" y="47.9">LED_4.1_B</text>
<text x="191.8" y="42.8">LED_4.1_R</text>
<text x="218.8" y="44.1">LED_3.1_R</text>
<text x="249.3" y="44.1">LED_4.1_R</text>
<text x="27.2" y="52.9">clock_0-1</text>
<text x="57.1" y="50.4">LED_1.2_R</text>
<text x="57.1" y="52.9">LED_1.2_G</text>
<text x="161.8" y="52.9">clock_1-2</text>
<text x="191.8" y="52.9">LED_3.2_G</text>
<text x="191.8" y="50.4">LED_3.2_R</text>
<text x="28.2" y="55.5">data_0-1</text>
<text x="57.1" y="55.5">LED_1.2_B</text>
<text x="57.1" y="58">LED_2.2_R</text>
<text x="84.2" y="56.8">LED_1.2_B</text>
<text x="114.6" y="56.8">LED_2.2_B</text>
<text x="162.8" y="55.5">data_1-2</text>
<text x="191.8" y="58">LED_4.2_R</text>
<text x="191.8" y="55.5">LED_3.2_B</text>
<text x="218.8" y="56.8">LED_3.2_B</text>
<text x="249.3" y="56.8">LED_4.2_B</text>
<text x="26.9" y="63.1">U1_sense</text>
<text x="57.1" y="60.6">LED_2.2_G</text>
<text x="57.1" y="63.1">LED_2.2_B</text>
<text x="84" y="61.8">LED_1.2_G</text>
<text x="114.5" y="61.8">LED_2.2_G</text>
<text x="161.5" y="63.1">U2_sense</text>
<text x="191.8" y="63.1">LED_4.2_B</text>
<text x="191.8" y="60.6">LED_4.2_G</text>
<text x="218.7" y="61.8">LED_3.2_G</text>
<text x="249.1" y="61.8">LED_4.2_G</text>
<text x="84.2" y="66.9">LED_1.2_R</text>
<text x="114.6" y="66.9">LED_2.2_R</text>
<text x="218.8" y="66.9">LED_3.2_R</text>
<text x="249.3" y="66.9">LED_4.2_R</text>
<text x="57.1" y="105">LED_1.3_R</text>
<text x="57.1" y="107.6">LED_1.3_G</text>
<text x="84.2" y="103.7">LED_1.3_B</text>
<text x="114.6" y="103.7">LED_2.3_B</text>
<text x="191.8" y="105">LED_3.3_R</text>
<text x="191.8" y="107.6">LED_3.3_G</text>
<text x="218.8" y="103.7">LED_3.3_B</text>
<text x="249.3" y="103.7">LED_4.3_B</text>
<text x="57.1" y="112.6">LED_2.3_R</text>
<text x="57.1" y="110.1">LED_1.3_B</text>
<text x="84" y="108.8">LED_1.3_G</text>
<text x="84.2" y="113.9">LED_1.3_R</text>
<text x="114.5" y="108.8">LED_2.3_G</text>
<text x="114.6" y="113.9">LED_2.3_R</text>
<text x="191.8" y="112.6">LED_4.3_R</text>
<text x="191.8" y="110.1">LED_3.3_B</text>
<text x="218.7" y="108.8">LED_3.3_G</text>
<text x="218.8" y="113.9">LED_3.3_R</text>
<text x="249.1" y="108.8">LED_4.3_G</text>
<text x="249.3" y="113.9">LED_4.3_R</text>
<text x="27.2" y="115.2">clock_1-2</text>
<text x="28.2" y="117.7">data_1-2</text>
<text x="57.1" y="115.2">LED_2.3_G</text>
<text x="57.1" y="117.7">LED_2.3_B</text>
<text x="161.8" y="115.2">clock_2-3</text>
<text x="162.8" y="117.7">data_2-3</text>
<text x="191.8" y="115.2">LED_4.3_G</text>
<text x="191.8" y="117.7">LED_4.3_B</text>
<text x="27.2" y="122.8">clock_2-3</text>
<text x="28.2" y="125.3">data_2-3</text>
<text x="57.1" y="120.3">LED_1.4_R</text>
<text x="57.1" y="122.8">LED_1.4_G</text>
<text x="57.1" y="125.3">LED_1.4_B</text>
<text x="161.5" y="122.8">clock_out</text>
<text x="162.6" y="125.3">data_out</text>
<text x="191.8" y="120.3">LED_3.4_R</text>
<text x="191.8" y="122.8">LED_3.4_G</text>
<text x="191.8" y="125.3">LED_3.4_B</text>
<text x="57.1" y="130.4">LED_2.4_G</text>
<text x="57.1" y="127.9">LED_2.4_R</text>
<text x="84" y="131.7">LED_1.4_G</text>
<text x="84.2" y="126.6">LED_1.4_B</text>
<text x="114.5" y="131.7">LED_2.4_G</text>
<text x="114.6" y="126.6">LED_2.4_B</text>
<text x="191.8" y="130.4">LED_4.4_G</text>
<text x="191.8" y="127.9">LED_4.4_R</text>
<text x="218.7" y="131.7">LED_3.4_G</text>
<text x="218.8" y="126.6">LED_3.4_B</text>
<text x="249.1" y="131.7">LED_4.4_G</text>
<text x="249.3" y="126.6">LED_4.4_B</text>
<text x="26.9" y="133.6">U3_sense</text>
<text x="57.1" y="133">LED_2.4_B</text>
<text x="84.2" y="136.8">LED_1.4_R</text>
<text x="114.6" y="136.8">LED_2.4_R</text>
<text x="161.5" y="133">U4_sense</text>
<text x="191.8" y="133">LED_4.4_B</text>
<text x="218.8" y="136.8">LED_3.4_R</text>
<text x="249.3" y="136.8">LED_4.4_R</text>
<text x="38.1" y="178.7">data_in</text>
<text x="53.4" y="178.7">data_out</text>
<text x="38.1" y="181.2">clock_in</text>
<text x="52.3" y="181.2">clock_out</text>
</g>
<g font-size="2.1" fill="#840000">
<text x="178" y="172">LEDBoard 4x4 16bit</text>
<text x="178" y="175">license: CC BY</text>
<text x="178" y="184">Sheet: /</text>
<text x="178" y="181">s-light.eu</text>
<text x="178" y="186.7">File: LEDBoard_4x4_16bit.kicad_sch</text>
<text x="178" y="196.9">KiCad E.D.A. kicad 5.99.0-unknown-652a59b78~104~ubuntu20.04.1</text>
<text x="178" y="194.1">Size: A4</text>
<text x="200" y="194.1">Date: 2020-09-20</text>
<text x="263" y="194.1">Rev: 4.0.2</text>
<text x="263" y="196.9">Id: 1/1</text>
</g>
<g font-size="1.8" fill="#840000">
<text x="35" y="11.9">1</text>
<text x="85" y="11.9">2</text>
<text x="135" y="11.9">3</text>
<text x="185" y="11.9">4</text>
<text x="235" y="11.9">5</text>
<text x="285" y="11.9">6</text>
<text x="10.3" y="35.9">A</text>
<text x="41.7" y="33" transform="rotate(-90 41.7 33)">20</text>
<text x="46.7" y="33" transform="rotate(-90 46.7 33)">19</text>
<text x="55.4" y="35.6">3</text>
<text x="176.3" y="33" transform="rotate(-90 176.3 33)">20</text>
<text x="181.4" y="33" transform="rotate(-90 181.4 33)">19</text>
<text x="190" y="35.6">3</text>
<text x="285.3" y="35.9">A</text>
<text x="55.4" y="38.1">4</text>
<text x="55.4" y="40.6">5</text>
<text x="96" y="36.1">1</text>
<text x="96" y="41.1">2</text>
<text x="101.8" y="41.3">G</text>
<text x="101.9" y="36.5">B</text>
<text x="103.6" y="41.1">5</text>
<text x="103.6" y="36.1">6</text>
<text x="126.5" y="36.1">1</text>
<text x="126.5" y="41.1">2</text>
<text x="132.3" y="41.3">G</text>
<text x="132.3" y="36.5">B</text>
<text x="134.1" y="41.1">5</text>
<text x="134.1" y="36.1">6</text>
<text x="190" y="38.1">4</text>
<text x="190" y="40.6">5</text>
<text x="230.6" y="36.1">1</text>
<text x="230.6" y="41.1">2</text>
<text x="236.4" y="41.3">G</text>
<text x="236.5" y="36.5">B</text>
<text x="238.3" y="41.1">5</text>
<text x="238.3" y="36.1">6</text>
<text x="261.1" y="36.1">1</text>
<text x="261.1" y="41.1">2</text>
<text x="266.9" y="41.3">G</text>
<text x="267" y="36.5">B</text>
<text x="268.7" y="41.1">5</text>
<text x="268.7" y="36.1">6</text>
<text x="37.1" y="45.7">10</text>
<text x="55.4" y="43.2">6</text>
<text x="55.4" y="45.7">7</text>
<text x="96" y="46.2">3</text>
<text x="101.9" y="46.4">R</text>
<text x="103.6" y="46.2">4</text>
<text x="126.5" y="46.2">3</text>
<text x="132.3" y="46.4">R</text>
<text x="134.1" y="46.2">4</text>
<text x="171.7" y="45.7">10</text>
<text x="190" y="43.2">6</text>
<text x="190" y="45.7">7</text>
<text x="230.6" y="46.2">3</text>
<text x="236.5" y="46.4">R</text>
<text x="238.3" y="46.2">4</text>
<text x="261.1" y="46.2">3</text>
<text x="267" y="46.4">R</text>
<text x="268.7" y="46.2">4</text>
<text x="37.1" y="53.3">11</text>
<text x="37.6" y="48.3">9</text>
<text x="54.9" y="50.8">13</text>
<text x="54.9" y="53.3">14</text>
<text x="55.4" y="48.3">8</text>
<text x="171.7" y="53.3">11</text>
<text x="172.2" y="48.3">9</text>
<text x="189.5" y="50.8">13</text>
<text x="189.5" y="53.3">14</text>
<text x="190" y="48.3">8</text>
<text x="37.1" y="55.9">12</text>
<text x="54.9" y="55.9">15</text>
<text x="54.9" y="58.4">16</text>
<text x="96" y="58.9">1</text>
<text x="101.9" y="59.4">B</text>
<text x="103.6" y="58.9">6</text>
<text x="126.5" y="58.9">1</text>
<text x="132.3" y="59.4">B</text>
<text x="134.1" y="58.9">6</text>
<text x="171.7" y="55.9">12</text>
<text x="189.5" y="55.9">15</text>
<text x="189.5" y="58.4">16</text>
<text x="230.6" y="58.9">1</text>
<text x="236.5" y="59.4">B</text>
<text x="238.3" y="58.9">6</text>
<text x="261.1" y="58.9">1</text>
<text x="267" y="59.4">B</text>
<text x="268.7" y="58.9">6</text>
<text x="37.6" y="63.5">1</text>
<text x="54.9" y="61">17</text>
<text x="54.9" y="63.5">18</text>
<text x="96" y="64">2</text>
<text x="101.8" y="64.2">G</text>
<text x="103.6" y="64">5</text>
<text x="126.5" y="64">2</text>
<text x="132.3" y="64.2">G</text>
<text x="134.1" y="64">5</text>
<text x="172.2" y="63.5">1</text>
<text x="189.5" y="61">17</text>
<text x="189.5" y="63.5">18</text>
<text x="230.6" y="64">2</text>
<text x="236.4" y="64.2">G</text>
<text x="238.3" y="64">5</text>
<text x="261.1" y="64">2</text>
<text x="266.9" y="64.2">G</text>
<text x="268.7" y="64">5</text>
<text x="46.7" y="70.6" transform="rotate(-90 46.7 70.6)">2</text>
<text x="96" y="69.1">3</text>
<text x="101.9" y="69.3">R</text>
<text x="103.6" y="69.1">4</text>
<text x="126.5" y="69.1">3</text>
<text x="132.3" y="69.3">R</text>
<text x="134.1" y="69.1">4</text>
<text x="181.4" y="70.6" transform="rotate(-90 181.4 70.6)">2</text>
<text x="230.6" y="69.1">3</text>
<text x="236.5" y="69.3">R</text>
<text x="238.3" y="69.1">4</text>
<text x="261.1" y="69.1">3</text>
<text x="267" y="69.3">R</text>
<text x="268.7" y="69.1">4</text>
<text x="10.3" y="85.9">B</text>
<text x="285.3" y="85.9">B</text>
<text x="41.7" y="102.8" transform="rotate(-90 41.7 102.8)">20</text>
<text x="46.7" y="102.8" transform="rotate(-90 46.7 102.8)">19</text>
<text x="55.4" y="105.4">3</text>
<text x="55.4" y="107.9">4</text>
<text x="96" y="105.9">1</text>
<text x="101.9" y="106.4">B</text>
<text x="103.6" y="105.9">6</text>
<text x="126.5" y="105.9">1</text>
<text x="132.3" y="106.4">B</text>
<text x="134.1" y="105.9">6</text>
<text x="176.3" y="102.8" transform="rotate(-90 176.3 102.8)">20</text>
<text x="181.4" y="102.8" transform="rotate(-90 181.4 102.8)">19</text>
<text x="190" y="105.4">3</text>
<text x="190" y="107.9">4</text>
<text x="230.6" y="105.9">1</text>
<text x="236.5" y="106.4">B</text>
<text x="238.3" y="105.9">6</text>
<text x="261.1" y="105.9">1</text>
<text x="267" y="106.4">B</text>
<text x="268.7" y="105.9">6</text>
<text x="55.4" y="110.5">5</text>
<text x="55.4" y="113">6</text>
<text x="96" y="111">2</text>
<text x="101.8" y="111.2">G</text>
<text x="103.6" y="111">5</text>
<text x="126.5" y="111">2</text>
<text x="132.3" y="111.2">G</text>
<text x="134.1" y="111">5</text>
<text x="190" y="110.5">5</text>
<text x="190" y="113">6</text>
<text x="230.6" y="111">2</text>
<text x="236.4" y="111.2">G</text>
<text x="238.3" y="111">5</text>
<text x="261.1" y="111">2</text>
<text x="266.9" y="111.2">G</text>
<text x="268.7" y="111">5</text>
<text x="37.1" y="115.6">10</text>
<text x="37.6" y="118.1">9</text>
<text x="55.4" y="115.6">7</text>
<text x="55.4" y="118.1">8</text>
<text x="96" y="116.1">3</text>
<text x="101.9" y="116.3">R</text>
<text x="103.6" y="116.1">4</text>
<text x="126.5" y="116.1">3</text>
<text x="132.3" y="116.3">R</text>
<text x="134.1" y="116.1">4</text>
<text x="171.7" y="115.6">10</text>
<text x="172.2" y="118.1">9</text>
<text x="190" y="115.6">7</text>
<text x="190" y="118.1">8</text>
<text x="230.6" y="116.1">3</text>
<text x="236.5" y="116.3">R</text>
<text x="238.3" y="116.1">4</text>
<text x="261.1" y="116.1">3</text>
<text x="267" y="116.3">R</text>
<text x="268.7" y="116.1">4</text>
<text x="37.1" y="123.2">11</text>
<text x="37.1" y="125.7">12</text>
<text x="54.9" y="120.6">13</text>
<text x="54.9" y="123.2">14</text>
<text x="54.9" y="125.7">15</text>
<text x="171.7" y="123.2">11</text>
<text x="171.7" y="125.7">12</text>
<text x="189.5" y="120.6">13</text>
<text x="189.5" y="123.2">14</text>
<text x="189.5" y="125.7">15</text>
<text x="54.9" y="128.3">16</text>
<text x="54.9" y="130.8">17</text>
<text x="96" y="128.8">1</text>
<text x="101.9" y="129.2">B</text>
<text x="103.6" y="128.8">6</text>
<text x="126.5" y="128.8">1</text>
<text x="132.3" y="129.2">B</text>
<text x="134.1" y="128.8">6</text>
<text x="189.5" y="128.3">16</text>
<text x="189.5" y="130.8">17</text>
<text x="230.6" y="128.8">1</text>
<text x="236.5" y="129.2">B</text>
<text x="238.3" y="128.8">6</text>
<text x="261.1" y="128.8">1</text>
<text x="267" y="129.2">B</text>
<text x="268.7" y="128.8">6</text>
<text x="10.3" y="135.9">C</text>
<text x="37.6" y="133.3">1</text>
<text x="54.9" y="133.3">18</text>
<text x="96" y="133.9">2</text>
<text x="101.8" y="134">G</text>
<text x="103.6" y="133.9">5</text>
<text x="126.5" y="133.9">2</text>
<text x="132.3" y="134">G</text>
<text x="134.1" y="133.9">5</text>
<text x="172.2" y="133.3">1</text>
<text x="189.5" y="133.3">18</text>
<text x="230.6" y="133.9">2</text>
<text x="236.4" y="134">G</text>
<text x="238.3" y="133.9">5</text>
<text x="261.1" y="133.9">2</text>
<text x="266.9" y="134">G</text>
<text x="268.7" y="133.9">5</text>
<text x="285.3" y="135.9">C</text>
<text x="46.7" y="140.4" transform="rotate(-90 46.7 140.4)">2</text>
<text x="96" y="138.9">3</text>
<text x="101.9" y="139.1">R</text>
<text x="103.6" y="138.9">4</text>
<text x="126.5" y="138.9">3</text>
<text x="132.3" y="139.1">R</text>
<text x="134.1" y="138.9">4</text>
<text x="181.4" y="140.4" transform="rotate(-90 181.4 140.4)">2</text>
<text x="230.6" y="138.9">3</text>
<text x="236.5" y="139.1">R</text>
<text x="238.3" y="138.9">4</text>
<text x="261.1" y="138.9">3</text>
<text x="267" y="139.1">R</text>
<text x="268.7" y="138.9">4</text>
<text x="103" y="171.4">1</text>
<text x="103" y="174">2</text>
<text x="35.7" y="179.1">1</text>
<text x="63.6" y="179.1">1</text>
<text x="103" y="176.5">3</text>
<text x="103" y="179.1">4</text>
<text x="10.3" y="185.9">D</text>
<text x="35.7" y="181.6">2</text>
<text x="35.7" y="184.1">3</text>
<text x="63.6" y="181.6">2</text>
<text x="63.6" y="184.1">3</text>
<text x="103" y="181.6">5</text>
<text x="103" y="184.1">6</text>
<text x="285.3" y="185.9">D</text>
<text x="35" y="199.9">1</text>
<text x="85" y="199.9">2</text>
<text x="135" y="199.9">3</text>
<text x="185" y="199.9">4</text>
<text x="235" y="199.9">5</text>
<text x="285" y="199.9">6</text>
</g>
<g font-size="1.8" fill="#008484">
<text x="21.4" y="28.3">VCC</text>
<text x="40.5" y="27">VCC</text>
<text x="45.6" y="27">VCC</text>
<text x="98.5" y="27.7">D1.1</text>
<text x="106.5" y="28.3">VCC</text>
<text x="128.9" y="27.7">D2.1</text>
<text x="137" y="28.3">VCC</text>
<text x="162.4" y="27">VCC</text>
<text x="175.1" y="27">VCC</text>
<text x="180.2" y="27">VCC</text>
<text x="233.1" y="27.7">D3.1</text>
<text x="241.1" y="28.3">VCC</text>
<text x="263.6" y="27.7">D4.1</text>
<text x="271.6" y="28.3">VCC</text>
<text x="26" y="35.3">C1</text>
<text x="48.5" y="32.7">U1</text>
<text x="96.8" y="30">LED_1.1</text>
<text x="127.3" y="30">LED_2.1</text>
<text x="166.9" y="34.1">C2</text>
<text x="183.1" y="32.7">U2</text>
<text x="231.5" y="30">LED_3.1</text>
<text x="261.9" y="30">LED_4.1</text>
<text x="26.2" y="37.7">100nF</text>
<text x="42.5" y="38.8" transform="rotate(-90 42.5 38.8)">VREG</text>
<text x="47.6" y="37.5" transform="rotate(-90 47.6 37.5)">VCC</text>
<text x="48" y="39">OUTG0</text>
<text x="48.1" y="36.4">OUTR0</text>
<text x="48.1" y="41.5">OUTB0</text>
<text x="167.2" y="36.4">100nF</text>
<text x="177.2" y="38.8" transform="rotate(-90 177.2 38.8)">VREG</text>
<text x="182.2" y="37.5" transform="rotate(-90 182.2 37.5)">VCC</text>
<text x="182.6" y="39">OUTG0</text>
<text x="182.7" y="36.4">OUTR0</text>
<text x="182.7" y="41.5">OUTB0</text>
<text x="20.9" y="44.1">GND</text>
<text x="39.9" y="46.6">SCKI</text>
<text x="48" y="46.6">OUTG1</text>
<text x="48.1" y="44.1">OUTR1</text>
<text x="161.9" y="42.9">GND</text>
<text x="174.5" y="46.6">SCKI</text>
<text x="182.6" y="46.6">OUTG1</text>
<text x="182.7" y="44.1">OUTR1</text>
<text x="39.9" y="49.1">SDTI</text>
<text x="48.1" y="51.7">OUTR2</text>
<text x="48.1" y="49.1">OUTB1</text>
<text x="96.8" y="52.9">LED_1.2</text>
<text x="98.5" y="50.6">D1.2</text>
<text x="106.5" y="51.2">VCC</text>
<text x="127.3" y="52.9">LED_2.2</text>
<text x="128.9" y="50.6">D2.2</text>
<text x="137" y="51.2">VCC</text>
<text x="174.5" y="49.1">SDTI</text>
<text x="182.7" y="51.7">OUTR2</text>
<text x="182.7" y="49.1">OUTB1</text>
<text x="231.5" y="52.9">LED_3.2</text>
<text x="233.1" y="50.6">D3.2</text>
<text x="241.1" y="51.2">VCC</text>
<text x="261.9" y="52.9">LED_4.2</text>
<text x="263.6" y="50.6">D4.2</text>
<text x="271.6" y="51.2">VCC</text>
<text x="39.9" y="54.2">SCKO</text>
<text x="39.9" y="56.8">SDTO</text>
<text x="48" y="54.2">OUTG2</text>
<text x="48.1" y="56.8">OUTB2</text>
<text x="48.1" y="59.3">OUTR3</text>
<text x="174.5" y="54.2">SCKO</text>
<text x="174.5" y="56.8">SDTO</text>
<text x="182.6" y="54.2">OUTG2</text>
<text x="182.7" y="56.8">OUTB2</text>
<text x="182.7" y="59.3">OUTR3</text>
<text x="39.9" y="64.4">IREF</text>
<text x="48" y="61.8">OUTG3</text>
<text x="48.1" y="64.4">OUTB3</text>
<text x="174.5" y="64.4">IREF</text>
<text x="182.6" y="61.8">OUTG3</text>
<text x="182.7" y="64.4">OUTB3</text>
<text x="28.4" y="69.4">2k7 1%</text>
<text x="32.6" y="67.1">R1</text>
<text x="47.6" y="68.3" transform="rotate(-90 47.6 68.3)">GND</text>
<text x="48.7" y="70.8">TLC5971PWPR</text>
<text x="163.1" y="69.4">2k7 1%</text>
<text x="167.2" y="67.1">R2</text>
<text x="182.2" y="68.3" transform="rotate(-90 182.2 68.3)">GND</text>
<text x="183.3" y="70.8">TLC5971PWPR</text>
<text x="34.9" y="75.9">GND</text>
<text x="45" y="75.9">GND</text>
<text x="169.5" y="75.9">GND</text>
<text x="179.6" y="75.9">GND</text>
<text x="28.4" y="96.9">VCC</text>
<text x="40.5" y="96.9">VCC</text>
<text x="45.6" y="96.9">VCC</text>
<text x="96.8" y="99.9">LED_1.3</text>
<text x="98.5" y="97.5">D1.3</text>
<text x="106.5" y="98.2">VCC</text>
<text x="127.3" y="99.9">LED_2.3</text>
<text x="128.9" y="97.5">D2.3</text>
<text x="137" y="98.2">VCC</text>
<text x="162.4" y="96.9">VCC</text>
<text x="175.1" y="96.9">VCC</text>
<text x="180.2" y="96.9">VCC</text>
<text x="231.5" y="99.9">LED_3.3</text>
<text x="233.1" y="97.5">D3.3</text>
<text x="241.1" y="98.2">VCC</text>
<text x="261.9" y="99.9">LED_4.3</text>
<text x="263.6" y="97.5">D4.3</text>
<text x="271.6" y="98.2">VCC</text>
<text x="33" y="103.9">C3</text>
<text x="33.2" y="106.2">100nF</text>
<text x="47.6" y="107.4" transform="rotate(-90 47.6 107.4)">VCC</text>
<text x="48.1" y="106.3">OUTR0</text>
<text x="48.5" y="102.6">U3</text>
<text x="166.9" y="103.9">C4</text>
<text x="167.2" y="106.2">100nF</text>
<text x="182.2" y="107.4" transform="rotate(-90 182.2 107.4)">VCC</text>
<text x="182.7" y="106.3">OUTR0</text>
<text x="183.1" y="102.6">U4</text>
<text x="27.9" y="112.7">GND</text>
<text x="42.5" y="108.6" transform="rotate(-90 42.5 108.6)">VREG</text>
<text x="48" y="108.8">OUTG0</text>
<text x="48.1" y="111.4">OUTB0</text>
<text x="48.1" y="113.9">OUTR1</text>
<text x="161.9" y="112.7">GND</text>
<text x="177.2" y="108.6" transform="rotate(-90 177.2 108.6)">VREG</text>
<text x="182.6" y="108.8">OUTG0</text>
<text x="182.7" y="111.4">OUTB0</text>
<text x="182.7" y="113.9">OUTR1</text>
<text x="39.9" y="116.5">SCKI</text>
<text x="39.9" y="119">SDTI</text>
<text x="48" y="116.5">OUTG1</text>
<text x="48.1" y="119">OUTB1</text>
<text x="174.5" y="116.5">SCKI</text>
<text x="174.5" y="119">SDTI</text>
<text x="182.6" y="116.5">OUTG1</text>
<text x="182.7" y="119">OUTB1</text>
<text x="39.9" y="124.1">SCKO</text>
<text x="48" y="124.1">OUTG2</text>
<text x="48.1" y="121.5">OUTR2</text>
<text x="96.8" y="122.7">LED_1.4</text>
<text x="98.5" y="120.4">D1.4</text>
<text x="106.5" y="121">VCC</text>
<text x="127.3" y="122.7">LED_2.4</text>
<text x="128.9" y="120.4">D2.4</text>
<text x="137" y="121">VCC</text>
<text x="174.5" y="124.1">SCKO</text>
<text x="182.6" y="124.1">OUTG2</text>
<text x="182.7" y="121.5">OUTR2</text>
<text x="231.5" y="122.7">LED_3.4</text>
<text x="233.1" y="120.4">D3.4</text>
<text x="241.1" y="121">VCC</text>
<text x="261.9" y="122.7">LED_4.4</text>
<text x="263.6" y="120.4">D4.4</text>
<text x="271.6" y="121">VCC</text>
<text x="39.9" y="126.6">SDTO</text>
<text x="48" y="131.7">OUTG3</text>
<text x="48.1" y="126.6">OUTB2</text>
<text x="48.1" y="129.2">OUTR3</text>
<text x="174.5" y="126.6">SDTO</text>
<text x="182.6" y="131.7">OUTG3</text>
<text x="182.7" y="126.6">OUTB2</text>
<text x="182.7" y="129.2">OUTR3</text>
<text x="32.6" y="137.6">R3</text>
<text x="39.9" y="134.2">IREF</text>
<text x="48.1" y="134.2">OUTB3</text>
<text x="167.2" y="136.9">R4</text>
<text x="174.5" y="134.2">IREF</text>
<text x="182.7" y="134.2">OUTB3</text>
<text x="28.4" y="139.9">2k7 1%</text>
<text x="47.6" y="138.2" transform="rotate(-90 47.6 138.2)">GND</text>
<text x="48.7" y="140.7">TLC5971PWPR</text>
<text x="163.1" y="139.3">2k7 1%</text>
<text x="182.2" y="138.2" transform="rotate(-90 182.2 138.2)">GND</text>
<text x="183.3" y="140.7">TLC5971PWPR</text>
<text x="34.9" y="146.4">GND</text>
<text x="45" y="145.7">GND</text>
<text x="169.5" y="145.7">GND</text>
<text x="179.6" y="145.7">GND</text>
<text x="103" y="152.1">MK1</text>
<text x="103.4" y="154.4">Mounting_Hole</text>
<text x="122.1" y="152.1">MK2</text>
<text x="122.5" y="154.4">Mounting_Hole</text>
<text x="141.8" y="150.8">HS1</text>
<text x="98.4" y="159.7">GND</text>
<text x="117.4" y="159.7">GND</text>
<text x="139.8" y="157.2">Heatsink</text>
<text x="106.5" y="166.7">VCC</text>
<text x="113.1" y="166.7">PWR_FLAG</text>
<text x="99.3" y="169.9">J2</text>
<text x="32" y="177.5">J1</text>
<text x="66.2" y="177.5">J6</text>
<text x="152.2" y="174.4">VCC</text>
<text x="31" y="185.7" transform="rotate(-90 31 185.7)">signal_in</text>
<text x="98.4" y="180.7" transform="rotate(-90 98.4 180.7)">power</text>
<text x="156.8" y="181.4">C5</text>
<text x="157.4" y="183.7">47uF 6.3V</text>
<text x="36.1" y="188.9">GND</text>
<text x="60.3" y="188.9">GND</text>
<text x="70.6" y="186.4" transform="rotate(-90 70.6 186.4)">signal_out</text>
<text x="108.5" y="190.2">GND</text>
<text x="113.1" y="190.6">PWR_FLAG</text>
<text x="151.7" y="190.2">GND</text>
</g>
</svg>
